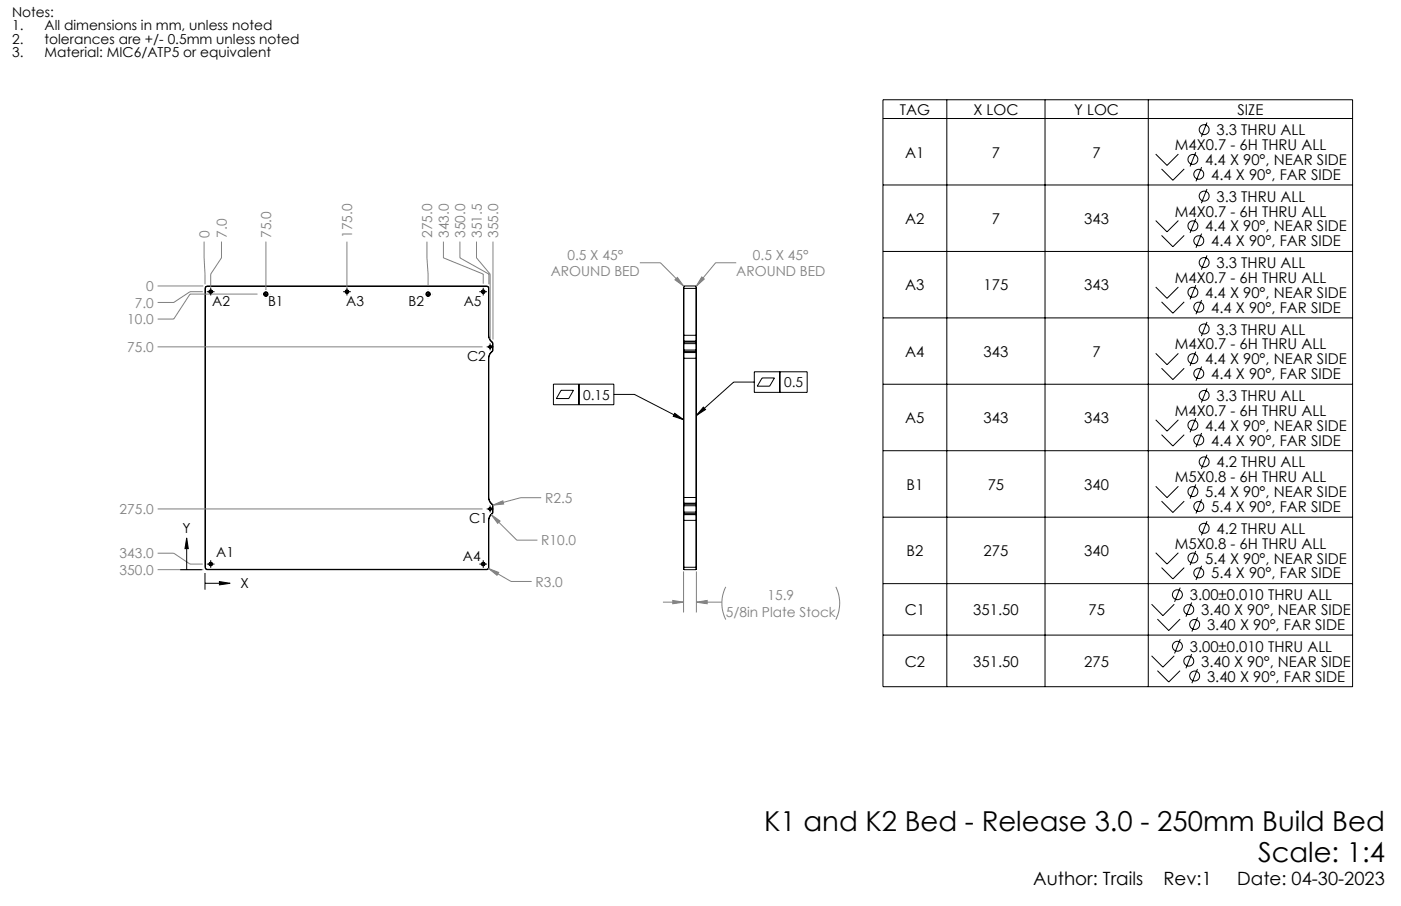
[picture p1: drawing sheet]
<svg xmlns="http://www.w3.org/2000/svg" width="432mm" height="279mm" viewBox="0 0 432 279" stroke-linecap="round" stroke-linejoin="round" font-family="sans-serif">
<g fill="none" stroke="#000" stroke-width=".31">
<path d="M272.1 30.8h144.8v181h-144.8zM272.1 36.5h144.8M291.8 30.8v181M322.1 30.8v181M353.9 30.8v181M372 37.8l-1.7 4.4M272.1 57h144.8M356.2 47.5l3.5 3.5 3.5-3.5M358 52.1l3.5 3.5 3.5-3.5M368.5 47l-1.7 4.3M370.3 51.5l-1.7 4.4M372 58.3l-1.7 4.4"/>
<path d="M272.1 77.5h144.8M356.2 68l3.5 3.5 3.5-3.5M358 72.6l3.5 3.5 3.5-3.5M368.5 67.5l-1.7 4.3M370.3 72l-1.7 4.4M372 78.8l-1.7 4.3M63.2 88.9v86M63.2 88.9h.1M63.3 88.9v86M63.7 90h2.4M63.9 88.2l-.5 .2-.2 .5M63.9 88.3l-.4 .2-.2 .4"/>
<path d="M63.9 88.2v.1M63.9 88.3h86M63.9 88.2h86M64.9 88.8v2.3M80.6 90.7h.1M81.3 90.7h1.3M82 89.4h.1M82 90.1v1.2M82 92h.1M83.2 90.7h.1M105.8 90h2.3M106.9 88.8v2.3"/>
<path d="M130.6 90.7h.1M131.3 90.7h1.3M131.9 89.4h.1M131.9 90.1v1.2M131.9 92h.1M133.2 90.7h.1M147.7 90h2.4M148.9 88.8v2.3M149.9 88.3l.5 .2 .2 .4M149.9 88.2l.6 .2 .2 .5M149.9 88.2v.1M150.6 88.9v14.5"/>
<path d="M150.6 88.9h.1M150.7 88.9v14.5M210.7 88.9h3.9M210.7 88.9v14.5M210.8 88.2v17M210.8 88.2l-.1 .7M210.8 88.2h3.7M214.5 88.2v17M214.5 88.2l.1 .7M214.6 88.9v14.5M272.1 98h144.8M356.2 88.5l3.5 3.5 3.5-3.5"/>
<path d="M358 93.1l3.5 3.5 3.5-3.5M368.5 87.9l-1.7 4.4M370.3 92.5l-1.7 4.4M372 99.3l-1.7 4.3M150 107h2.1M150.6 103.4l.1 .8 .6 1.1M150.6 110.5v42.9M150.6 110.5h.1M150.6 103.4h.1M150.7 103.4l.2 1 .5 .8M150.7 110.5v42.9M151.1 105.9v2.1"/>
<path d="M151.3 108.6l-.6 1.1-.1 .8M151.3 105.3l.4 .3M151.3 108.6l.1 .1M151.4 108.7l-.5 .8-.2 1M151.4 105.2l-.1 .1M151.4 105.2l.4 .3M151.7 105.6l.1 .4M151.7 108.3l-.4 .3M151.7 108.3l.1 .1M151.8 105.5l.1 .5M151.8 105.5l-.1 .1M151.8 108.4l-.4 .3"/>
<path d="M151.8 107.9l-.1 .4M151.8 106v1.9M151.8 107.9h.1M151.8 106h.1M151.9 107.9l-.1 .5M151.9 106v1.9M170.6 118.5h18.6v6.3h-18.6zM178.4 118.5v6.3M210.7 105.6v.4M210.7 108v.3M210.7 103.4v1.9M210.7 108.6v1.9"/>
<path d="M210.7 110.5h3.9M210.7 103.4h3.9M210.7 108h3.9M210.7 106h3.9M210.7 105.3v.3M210.7 106v2M210.7 108.3v.3M210.7 110.5v42.9M210.7 108.3l.1 .1M210.7 108.6l.1 .1M210.8 105.5v2.9M210.8 108.7v46.5"/>
<path d="M210.8 105.5h3.7M210.8 105.2v.3M210.8 108.4v.3M210.8 108.4h3.7M210.8 105.5l-.1 .1M210.8 108.7h3.7M210.8 105.2h3.7M210.8 105.2l-.1 .1M214.5 105.5v2.9M214.5 108.7v46.5M214.5 105.2v.3M214.5 108.4v.3"/>
<path d="M214.5 105.5l.1 .1M214.5 105.2l.1 .1M214.6 105.6v.4M214.6 108v.3M214.6 108.6v1.9M214.6 103.4v1.9M214.6 105.3v.3M214.6 106v2M214.6 108.3v.3M214.6 110.5v42.9M214.6 108.3l-.1 .1M214.6 108.6l-.1 .1"/>
<path d="M232.5 114.7h16.3v6.3h-16.3zM232.5 117.8h-6.4l-11.5 10.3M234.9 116.6h3.8l-1.5 2.5h-3.8zM240.3 114.7v6.3M272.1 118.5h144.8M356.2 109l3.5 3.5 3.5-3.5M358 113.6l3.5 3.5 3.5-3.5M368.5 108.4l-1.7 4.4M370.3 113l-1.7 4.4M372 119.8l-1.7 4.3M172.9 120.4h3.8l-1.4 2.5h-3.8zM189.2 121.6h6.3l15.2 7.8"/>
<path d="M208 127.5l2.7 1.9-3.2-1zM216.8 125.6l.7 .7-2.9 1.8zM272.1 139h144.8M356.2 129.5l3.5 3.5 3.5-3.5M358 134.1l3.5 3.4 3.5-3.4M368.5 128.9l-1.7 4.4M370.3 133.5l-1.7 4.4M150 157h2.1M150.6 153.4l.1 .8 .6 1.1M150.6 153.4h.1M150.7 153.4l.2 1 .5 .8M151.1 155.9v2.1"/>
<path d="M151.3 158.6l-.6 1.1-.1 .8M151.3 155.3l.4 .3M151.3 158.6l.1 .1M151.4 158.7l-.5 .8-.2 1M151.4 155.2l-.1 .1M151.4 155.2l.4 .3M151.7 155.6l.1 .4M151.7 158.3l-.4 .3M151.7 158.3l.1 .1M151.8 155.5l.1 .5M151.8 155.5l-.1 .1M151.8 158.4l-.4 .3"/>
<path d="M151.8 157.9l-.1 .4M151.8 156v1.9M151.8 157.9h.1M151.8 156h.1M151.9 157.9l-.1 .5M151.9 156v1.9M210.7 155.6v.4M210.7 157.9v.4M210.7 158.6v1.9M210.7 153.4v1.9M210.7 153.4h3.9M210.7 157.9h3.9"/>
<path d="M210.7 156h3.9M210.7 155.3v.3M210.7 156v1.9M210.7 158.3v.3M210.7 158.3l.1 .1M210.7 158.6l.1 .1M210.8 155.5v2.9M210.8 158.7v17M210.8 158.4h3.7M210.8 155.5h3.7M210.8 155.2v.3M210.8 158.4v.3"/>
<path d="M210.8 155.5l-.1 .1M210.8 155.2h3.7M210.8 158.7h3.7M210.8 155.2l-.1 .1M214.5 155.5v2.9M214.5 158.7v17M214.5 155.2v.3M214.5 158.4v.3M214.5 155.5l.1 .1M214.5 155.2l.1 .1M214.6 157.9v.4M214.6 155.6v.4"/>
<path d="M214.6 158.6v1.9M214.6 153.4v1.9M214.6 158.3l-.1 .1M214.6 155.3v.3M214.6 156v1.9M214.6 158.3v.3M214.6 158.6l-.1 .1M272.1 159.5h144.8M356.2 150l3.5 3.5 3.5-3.5M358 154.6l3.5 3.4 3.5-3.4M368.5 149.4l-1.7 4.4M370.3 154l-1.7 4.4"/>
<path d="M372 140.2l-1.7 4.4M55.5 175.7h6.7M57.5 165.9l.5 3.3h-1zM57.5 169.2v6.5M63.2 174.9l.2 .6 .5 .2M63.2 174.9h.1M63.2 176.7v5.2M63.2 179.9h4.4M63.3 174.9l.2 .5 .4 .2M63.7 174h2.4M63.9 175.6v.1M63.9 175.6h86"/>
<path d="M63.9 175.7h86M64.9 172.8v2.3M67.6 179.4l3.3 .5-3.3 .5zM147.7 174h2.4M148.9 172.8v2.3M149.9 175.6v.1M150.6 174.9l-.2 .5-.5 .2M150.6 160.5v14.4M150.6 174.9h.1M150.6 160.5h.1M150.7 174.9l-.1 .5-.7 .3M150.7 160.5v14.4"/>
<path d="M210.7 174.9l.1 .8M210.7 174.9h3.9M210.7 160.5h3.9M210.7 160.5v14.4M210.8 175.7h3.7M214.6 174.9l-.1 .8M214.6 160.5v14.4M272.1 180h144.8M356.2 170.5l3.5 3.5 3.5-3.5M358 175l3.5 3.5 3.5-3.5M368.5 169.9l-1.7 4.4M370.3 174.5l-1.7 4.4"/>
<path d="M372 160.7l-1.7 4.4M272.1 195.9h144.8M354.9 186.3l3.5 3.6 3.5-3.6M356.7 190.9l3.5 3.6 3.5-3.6M363.7 181.2l-1.7 4.4M363.7 197.1l-1.7 4.4M367.3 185.8l-1.8 4.4M369.1 190.4l-1.8 4.4M354.9 202.2l3.5 3.5 3.5-3.5M356.7 206.8l3.5 3.5 3.5-3.5M367.3 201.7l-1.8 4.4M369.1 206.3l-1.8 4.4"/>
<circle cx="371.1" cy="40" r="1.53"/>
<circle cx="367.7" cy="49.2" r="1.53"/>
<circle cx="369.5" cy="53.7" r="1.53"/>
<circle cx="367.7" cy="69.7" r="1.53"/>
<circle cx="369.5" cy="74.2" r="1.53"/>
<circle cx="371.1" cy="60.5" r="1.53"/>
<circle cx="64.9" cy="89.9" r=".42"/>
<circle cx="64.9" cy="89.9" r=".54"/>
<circle cx="81.9" cy="90.7" r=".53"/>
<circle cx="81.9" cy="90.7" r=".68"/>
<circle cx="106.9" cy="89.9" r=".41"/>
<circle cx="106.9" cy="89.9" r=".55"/>
<circle cx="131.9" cy="90.7" r=".67"/>
<circle cx="131.9" cy="90.7" r=".54"/>
<circle cx="148.9" cy="89.9" r=".54"/>
<circle cx="148.9" cy="89.9" r=".41"/>
<circle cx="367.6" cy="90.1" r="1.54"/>
<circle cx="369.5" cy="94.7" r="1.54"/>
<circle cx="371.1" cy="81" r="1.54"/>
<circle cx="151.1" cy="107" r=".41"/>
<circle cx="151.1" cy="106.9" r=".37"/>
<circle cx="367.7" cy="110.6" r="1.53"/>
<circle cx="369.5" cy="115.2" r="1.53"/>
<circle cx="371.1" cy="101.4" r="1.53"/>
<circle cx="367.7" cy="131.1" r="1.53"/>
<circle cx="369.5" cy="135.7" r="1.53"/>
<circle cx="371.1" cy="121.9" r="1.53"/>
<circle cx="151.1" cy="156.9" r=".42"/>
<circle cx="151.1" cy="156.9" r=".37"/>
<circle cx="367.7" cy="151.6" r="1.53"/>
<circle cx="369.5" cy="156.2" r="1.53"/>
<circle cx="371.1" cy="142.4" r="1.53"/>
<circle cx="64.9" cy="173.9" r=".54"/>
<circle cx="64.9" cy="174" r=".42"/>
<circle cx="148.9" cy="173.9" r=".54"/>
<circle cx="149" cy="174" r=".42"/>
<circle cx="367.7" cy="172.1" r="1.53"/>
<circle cx="369.5" cy="176.7" r="1.53"/>
<circle cx="371.1" cy="162.9" r="1.53"/>
<circle cx="362.9" cy="199.3" r="1.53"/>
<circle cx="362.9" cy="183.4" r="1.53"/>
<circle cx="366.4" cy="188" r="1.53"/>
<circle cx="368.2" cy="192.6" r="1.53"/>
<circle cx="366.4" cy="203.9" r="1.53"/>
<circle cx="368.2" cy="208.5" r="1.53"/>
</g>
<g fill="none" stroke="#808080" stroke-width=".31">
<path d="M62.9 74.5l.3 13.2M68.3 74.5v5l-3.4 5v4.2M82 74.5v14.9M106.9 74.5v14.2M131.6 74.5l.3 13.6M136.7 74.5v5l12.2 5v3M141.7 74.5v5l9 5v3.2M146.9 74.5v5l4.2 5v20.1M151.9 74.5v30.2M48.6 88.2h14.1M62.5 90h-3.9l-5 3.3h-5M79.4 90.7h-20.8l-5 7.7h-5"/>
<path d="M197.2 81h6.4l7.1 7.3M208 86.3l.8-.8 1.9 2.8zM216.3 85.4l.8 .6-2.5 2.3zM226.9 81h-6.3l-6 7.3M48.6 107h100.1M48.6 157h100.1M151.4 158.7l2.7 2-.7 .7zM151.4 158.7l7.9 7.9h6.3M151.9 155.8l3.1-1.4 .2 1zM166.8 153.5h-6.4l-8.5 2.3M48.6 170.6h5l5 3.4h3.9M48.6 175.7h14.1"/>
<path d="M150.6 175.3l3.1 1.2-.5 .9zM150.6 175.3l6.9 4h6.4M210.7 176.2v12.7M214.6 176.2v12.7M204.3 185.7h6.4M207.4 185.2l3.3 .5-3.3 .5zM214.6 185.7l3.3-.5v1zM214.6 185.7h7.9M223.7 181a11.2 11.2 0 0 0 0 10.1M257.6 181a11.2 11.2 0 0 1 0 10.1"/>
</g>
<path d="M65 90.4a.5 .5 0 0 1-.5-.7 .5 .5 0 0 1 .9-.1 .5 .5 0 0 1-.3 .8h-.1M107 90.4a.5 .5 0 0 1-.5-.7 .5 .5 0 0 1 .9-.1 .5 .5 0 0 1-.3 .8h-.1M149 90.4a.5 .5 0 0 1-.5-.7 .5 .5 0 0 1 .9-.1 .5 .5 0 0 1-.3 .8h-.1M65 174.4a.5 .5 0 0 1-.5-.7 .5 .5 0 0 1 .9-.1 .5 .5 0 0 1-.3 .8h-.1M149 174.4a.5 .5 0 0 1-.5-.7 .5 .5 0 0 1 .9-.1 .5 .5 0 0 1-.3 .8h-.1" fill="none" stroke="#000" stroke-width=".31" stroke-dasharray="1.3 .6" stroke-linecap="butt"/>
<path d="M82 91.3a.62 .62 0 0 1-.6-.9 .62 .62 0 0 1 1.1-.1 .62 .62 0 0 1-.4 1h-.1M132 91.3a.62 .62 0 0 1-.6-.9 .62 .62 0 0 1 1.1-.1 .62 .62 0 0 1-.4 1h-.1" fill="none" stroke="#000" stroke-width=".31" stroke-dasharray="1.3 .6" stroke-dashoffset=".6" stroke-linecap="butt"/>
<path d="M208 127.5l2.7 1.9-3.2-1zM216.8 125.6l.7 .7-2.9 1.8z" fill="#000"/>
<path d="M151.4 158.7l2 2.7 .7-.7zM150.6 175.3l2.6 2.1 .5-.9zM151.9 155.8l3.3-.4-.2-1zM207.4 185.2l3.3 .5-3.3 .5zM214.6 185.7l3.3-.5v1zM208 86.3l.8-.8 1.9 2.8zM216.3 85.4l.8 .6-2.5 2.3z" fill="#808080"/>
<path d="M67.6 179.4l3.3 .5-3.3 .5zM57.5 165.9l.5 3.3h-1z" fill="#000"/>
<g font-size="8.5">
<text x="235.6" y="256.3">K1 and K2 Bed - Release 3.0 - 250mm Build Bed</text>
<text x="387.8" y="265.8">Scale: 1:4</text>
</g>
<g font-size="5.6">
<text x="318.5" y="273">Author: Trails</text>
<text x="358.6" y="273">Rev:1</text>
<text x="381.3" y="273">Date: 04-30-2023</text>
</g>
<g font-size="4.6">
<text x="277.3" y="35.4">TAG</text>
<text x="300" y="35.4">X LOC</text>
<text x="331.1" y="35.4">Y LOC</text>
<text x="381.4" y="35.4">SIZE</text>
<text x="374.9" y="41.7">3.3 THRU ALL</text>
<text x="362.1" y="46.3">M4X0.7 - 6H THRU ALL</text>
<text x="279" y="48.6">A1</text>
<text x="305.7" y="48.6">7</text>
<text x="336.7" y="48.6">7</text>
<text x="371.5" y="50.9">4.4 X 90°, NEAR SIDE</text>
<text x="373.3" y="55.5">4.4 X 90°, FAR SIDE</text>
<text x="374.9" y="62.2">3.3 THRU ALL</text>
<text x="279" y="69.1">A2</text>
<text x="305.7" y="69.1">7</text>
<text x="334.2" y="69.1">343</text>
<text x="362.1" y="66.8">M4X0.7 - 6H THRU ALL</text>
<text x="371.5" y="71.4">4.4 X 90°, NEAR SIDE</text>
<text x="373.3" y="76">4.4 X 90°, FAR SIDE</text>
<text x="374.9" y="82.7">3.3 THRU ALL</text>
<text x="279" y="89.6">A3</text>
<text x="303.1" y="89.6">175</text>
<text x="334.2" y="89.6">343</text>
<text x="362.1" y="87.3">M4X0.7 - 6H THRU ALL</text>
<text x="371.5" y="91.9">4.4 X 90°, NEAR SIDE</text>
<text x="373.3" y="96.4">4.4 X 90°, FAR SIDE</text>
<text x="362.1" y="107.8">M4X0.7 - 6H THRU ALL</text>
<text x="374.9" y="103.2">3.3 THRU ALL</text>
<text x="279" y="110.1">A4</text>
<text x="303.1" y="110.1">343</text>
<text x="336.7" y="110.1">7</text>
<text x="371.5" y="112.3">4.4 X 90°, NEAR SIDE</text>
<text x="373.3" y="116.9">4.4 X 90°, FAR SIDE</text>
<text x="374.9" y="123.7">3.3 THRU ALL</text>
<text x="279" y="130.5">A5</text>
<text x="303.1" y="130.5">343</text>
<text x="334.2" y="130.5">343</text>
<text x="362.1" y="128.2">M4X0.7 - 6H THRU ALL</text>
<text x="371.5" y="132.8">4.4 X 90°, NEAR SIDE</text>
<text x="373.3" y="137.4">4.4 X 90°, FAR SIDE</text>
<text x="362.1" y="148.7">M5X0.8 - 6H THRU ALL</text>
<text x="374.9" y="144.1">4.2 THRU ALL</text>
<text x="279.4" y="151">B1</text>
<text x="304.4" y="151">75</text>
<text x="334.2" y="151">340</text>
<text x="371.5" y="153.3">5.4 X 90°, NEAR SIDE</text>
<text x="373.3" y="157.9">5.4 X 90°, FAR SIDE</text>
<text x="374.9" y="164.6">4.2 THRU ALL</text>
<text x="279.4" y="171.5">B2</text>
<text x="303.1" y="171.5">275</text>
<text x="334.2" y="171.5">340</text>
<text x="362.1" y="169.2">M5X0.8 - 6H THRU ALL</text>
<text x="371.5" y="173.8">5.4 X 90°, NEAR SIDE</text>
<text x="373.3" y="178.4">5.4 X 90°, FAR SIDE</text>
<text x="366.7" y="185.1">3.00±0.010 THRU ALL</text>
<text x="278.9" y="189.7">C1</text>
<text x="300" y="189.7">351.50</text>
<text x="335.5" y="189.7">75</text>
<text x="370.2" y="189.7">3.40 X 90°, NEAR SIDE</text>
<text x="372" y="194.3">3.40 X 90°, FAR SIDE</text>
<text x="366.7" y="201">3.00±0.010 THRU ALL</text>
<text x="278.9" y="205.6">C2</text>
<text x="300" y="205.6">351.50</text>
<text x="334.2" y="205.6">275</text>
<text x="370.2" y="205.6">3.40 X 90°, NEAR SIDE</text>
<text x="372" y="210.2">3.40 X 90°, FAR SIDE</text>
</g>
<g font-size="4.2">
<text x="3.7" y="5.1">Notes:</text>
<text x="3.7" y="9.3">1.</text>
<text x="13.7" y="9.3">All dimensions in mm, unless noted</text>
<text x="3.7" y="13.5">2.</text>
<text x="3.7" y="17.7">3.</text>
<text x="13.7" y="13.5">tolerances are +/- 0.5mm unless noted</text>
<text x="13.7" y="17.7">Material: MIC6/ATP5 or equivalent</text>
<text x="65.4" y="94.5">A2</text>
<text x="82.6" y="94.5">B1</text>
<text x="106.7" y="94.5">A3</text>
<text x="125.9" y="94.5">B2</text>
<text x="142.9" y="94.5">A5</text>
<text x="144" y="111.5">C2</text>
<text x="241.7" y="119.4">0.5</text>
<text x="179.7" y="123.2">0.15</text>
<text x="144.6" y="161.3">C1</text>
<text x="56.3" y="164.3">Y</text>
<text x="66.6" y="171.9">A1</text>
<text x="142.7" y="173.1">A4</text>
<text x="74.1" y="181.5">X</text>
</g>
<g font-size="4.2" fill="#808080">
<text x="64.5" y="73.3" transform="rotate(-90 64.5 73.3)">0</text>
<text x="69.9" y="73.3" transform="rotate(-90 69.9 73.3)">7.0</text>
<text x="83.6" y="73.3" transform="rotate(-90 83.6 73.3)">75.0</text>
<text x="108.6" y="73.3" transform="rotate(-90 108.6 73.3)">175.0</text>
<text x="133.2" y="73.3" transform="rotate(-90 133.2 73.3)">275.0</text>
<text x="138.3" y="73.3" transform="rotate(-90 138.3 73.3)">343.0</text>
<text x="143.4" y="73.3" transform="rotate(-90 143.4 73.3)">350.0</text>
<text x="148.5" y="73.3" transform="rotate(-90 148.5 73.3)">351.5</text>
<text x="153.6" y="73.3" transform="rotate(-90 153.6 73.3)">355.0</text>
<text x="174.9" y="80.1">0.5 X 45°</text>
<text x="232.1" y="80.1">0.5 X 45°</text>
<text x="45.1" y="89.8">0</text>
<text x="169.8" y="85.1">AROUND BED</text>
<text x="226.9" y="85.1">AROUND BED</text>
<text x="41.5" y="94.9">7.0</text>
<text x="39.2" y="100">10.0</text>
<text x="39.2" y="108.5">75.0</text>
<text x="168" y="155.1">R2.5</text>
<text x="36.9" y="158.5">275.0</text>
<text x="36.9" y="172.2">343.0</text>
<text x="166.8" y="168.2">R10.0</text>
<text x="36.9" y="177.3">350.0</text>
<text x="165" y="180.9">R3.0</text>
<text x="236.6" y="185.1">15.9</text>
<text x="223.7" y="190.1">5/8in Plate Stock</text>
</g>
</svg>
